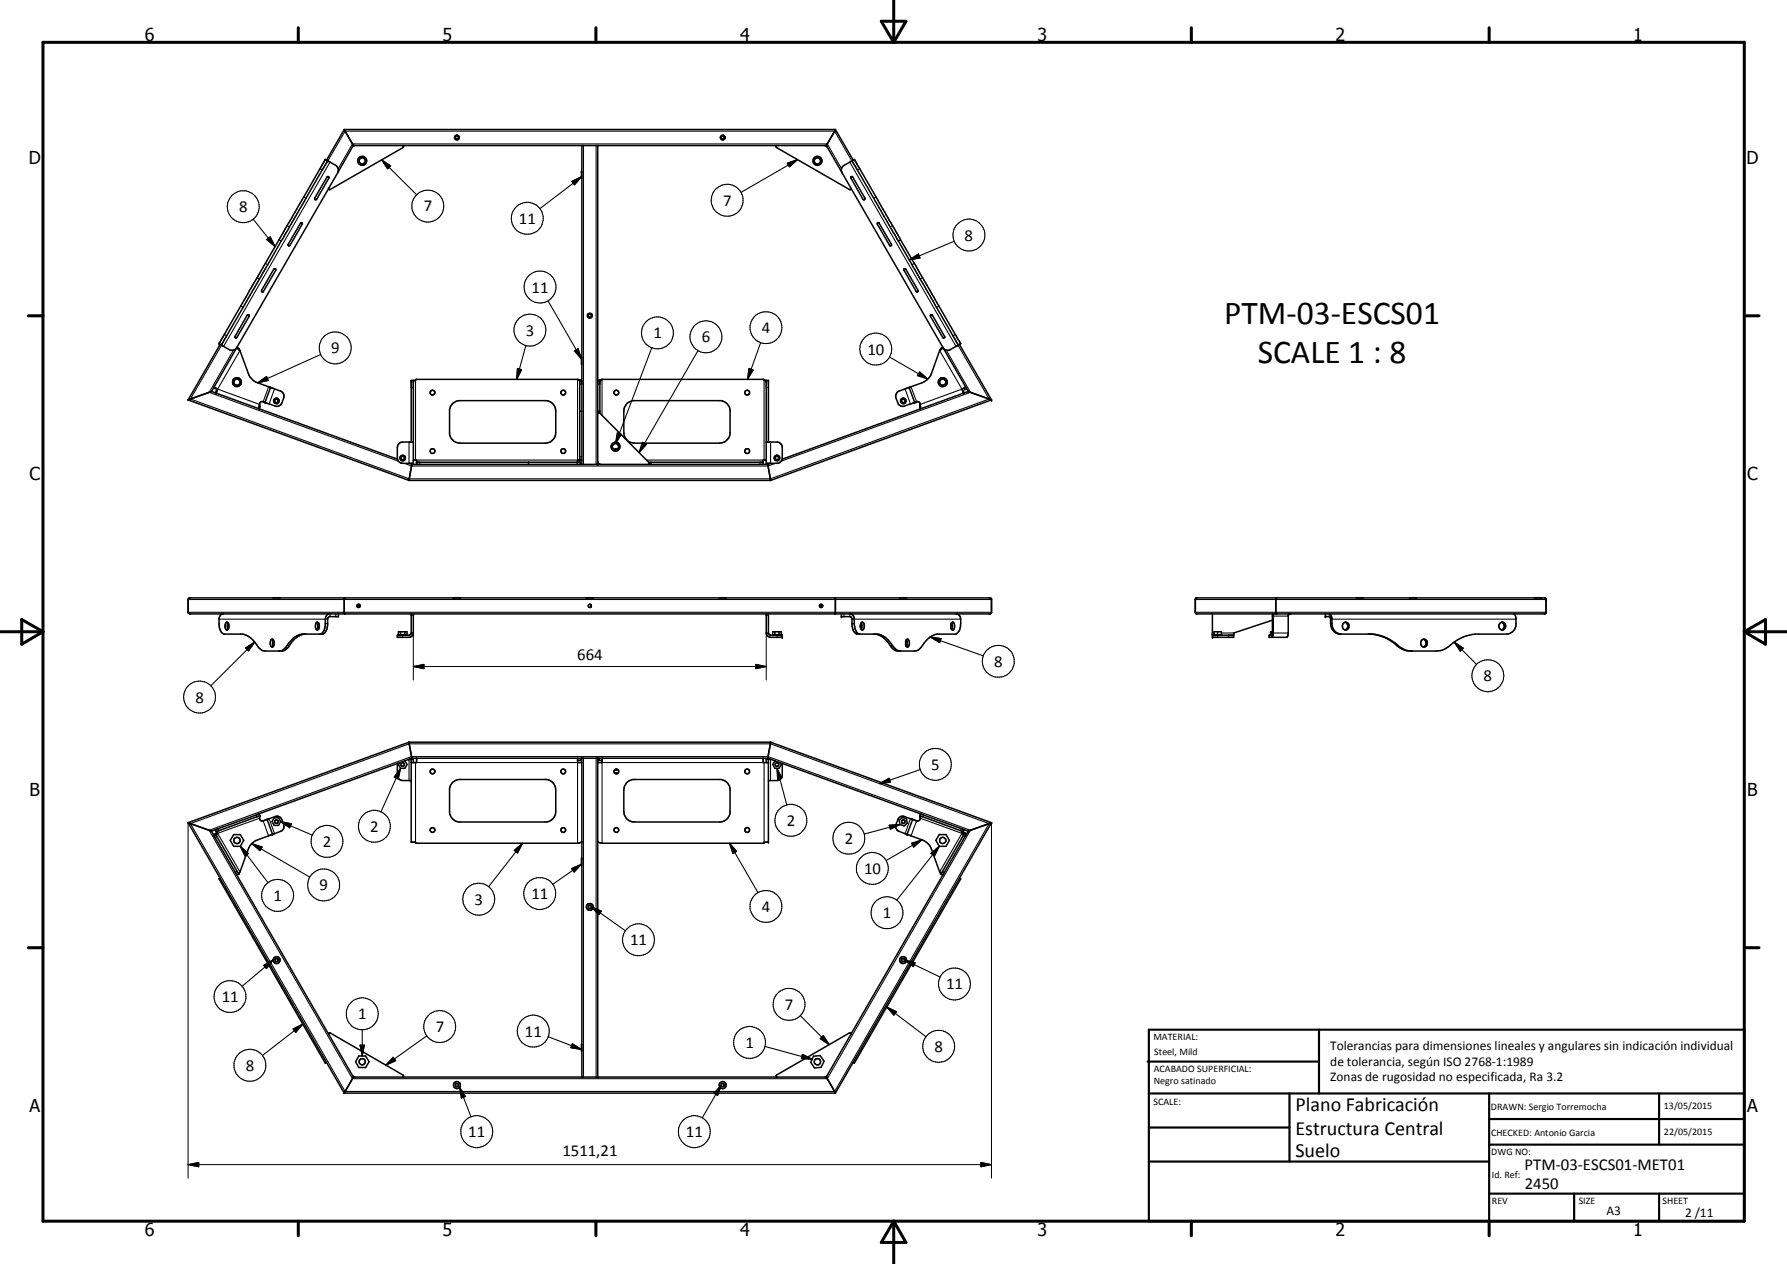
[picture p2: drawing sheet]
<svg xmlns="http://www.w3.org/2000/svg" width="420mm" height="297mm" viewBox="0 0 420 297" stroke-linecap="round" stroke-linejoin="round" font-family="sans-serif">
<g fill="none" stroke="#000" stroke-width=".35">
<path d="M77 37.8l-.5-.3-9.5 16.3-15.4 26.8-.1 .2 .6 .3M77 37.8l-24.9 43.3M77 37.8l.6 .3a2.77 2.77 0 0 1 1.9 1.5l-.1 1M80.9 30.4l2.2 3.8M80.9 30.4l-4.1 7.2M80.9 30.4h115.5M82.9 34.5l-3.5 6.1M83.1 34.2l-.2 .3M83.1 34.2h111.2M83.3 34.2l-.4 .3M94.8 34.2l.1 .2-.1 .3-17.2 9.8h-.3v-.3M136.8 34.2v74.9"/>
<path d="M140.5 34.2v74.9M182.6 34.2l-.2 .2 .2 .3 17.1 9.8 .4-.1v-.2M194.1 34.2l.4 .3M194.3 34.2l.2 .3M194.5 34.5l3.5 6.1M196.4 30.4l-2.1 3.8M196.4 30.4l4.2 7.2M200.3 37.8l.6-.3 24.9 43.2-.5 .4M200.3 37.8l25 43.3M200.3 37.8l-1.9 1.1a1.26 1.26 0 0 0-.4 1.7M70.7 52.3l.3 .1 .1 .3-2.9 5-.3 .1-.1-.4zM76.9 41.6l.4-.1 .1 .2-2.9 5.1-.4 .1-.1-.3z"/>
<path d="M79.4 40.6l-23.7 41.1M136.8 40.3v1.6M198 40.6l29.7 51.4M200.1 41.5l.4 .1 2.9 5-.2 .3-.3-.1-2.8-5zM206.3 52.4l.4-.1 2.9 5.1-.1 .4-.3-.1-2.9-5zM58.1 74.1l.4-.1 .1 .3-2.9 5-.4 .1v-.4zM64.4 63.2h.4v.3l-2.9 5.1-.4-.1v-.3zM212.6 63.2h.4l2.8 5v.3l-.3 .1-3-5.1zM218.8 74.1l.1-.1 .3 .1 3 5.1-.2 .2-.4-.1-2.8-5zM44.2 94l52 18.9M49.7 92l43.8 15.9M49.7 92l-5.5 2"/>
<path d="M50.2 91.1l.4 .3 .1-.2M50.3 90.9v.1a.79 .79 0 0 1 .8 .5 .79 .79 0 0 1-.3 .9M51 91.9h-.2l-.2 .4M51.8 80.9l-7.6 13.1M52.1 81.1l1.8 1.1a1.26 1.26 0 0 0 1.8-.5M55.7 81.7l-6 10.3M55.7 81.6l.4 .3 .3 .5zM56.4 82.4l2.3 6.2 1.4 1.2 3.5 1.3M62.3 94.6l-.2-.1a.72 .72 0 0 0-1.1 .4l.1 .7-.2 .5 .1-1.1M63.6 91.1h.1M63.6 91.1l2.6 .9a1.38 1.38 0 0 1 .5 1.5 2.28 2.28 0 0 1-1.1 1.9l-.7 .1-2.6-.9M63.6 91.1l-1.3 3.5"/>
<path d="M97.2 89.4v19.5l-3-.1-.6-.5-.2-.7v-2.4l.2-.8 .6-.4 .5-.1h2.5M106.5 94.7l1.4-.6h20.7a2.49 2.49 0 0 1 2.1 2.5v5a2.51 2.51 0 0 1-2.5 2.5h-20a2.57 2.57 0 0 1-2.5-2.1v-5.7l.2-.7zM135.8 89.2h-38l-.1 .2h-1v14.5M135.8 89.2l.5 .3v18.6M135.8 89.2l1 .3M136.3 89.5h.5M136.3 96.6h.5M136.8 84v1.6M140.5 97.2l.2-.2 .3 .1 11.7 11.7-.3 .3M140.5 96.6h.5M141.6 89.2h37.9l.2 .2h1v14.5M141.6 89.2l-1.1 .3h.5"/>
<path d="M141.6 89.2l-.6 .3v7.7M147.5 94.7l1.3-.6h20.7l1 .4a2.48 2.48 0 0 1 1.2 1.8v5.7a2.57 2.57 0 0 1-2.5 2.1h-20a2.51 2.51 0 0 1-2.5-2.5v-5.3l.2-.7zM180.2 89.4v19.5h2.5l.7-.2 .5-.8v-3l-.2-.5-.5-.4-.5-.1h-2.5M213.7 91.1l1.3 3.5M220.9 82.4l-2 5.7-.6 .8-1.1 .9-5.8 2.1a1.39 1.39 0 0 0-.8 1.6l.5 1.2a1.21 1.21 0 0 0 1.6 .7l2-.7a1.1 1.1 0 0 1 1.7 .2l-.2 .7 .2 .5v-.9M221.3 81.9v.1M221.3 81.9l.3-.3-.7 .8M221.3 82l-.4 .4M225.3 81.1l-1.9 1.1a1.23 1.23 0 0 1-1.7-.5M225.6 80.9l7.5 13.1M226.3 91.9h.2l.2 .4M226.6 91.2l.3 .4 .4-.2"/>
<path d="M227 91l-.8 .4 .3 1M227 91h.1M227 90.9v.1M227.7 92l-43.8 15.9M227.7 92l5.4 2M233.1 94l-51.9 18.9M96.2 108.9l.6 .2M96.2 112.9h85M96.8 109.1l-.6 3.8M96.8 109.1h83.7M97.2 108.1h.7v1M97.9 108.6h38.5v.5"/>
<path d="M124.3 108.6v.5M136.8 108.1h-1v.5M140.5 108.5l.1 .3 .6 .3M140.9 109.1h.1M145.2 105.5h-.5l-.2 .2M152.6 108.6h26.8M153.1 108.6v.5M180.2 108.1h-.8v1M180.5 109.1l.7 3.8M181.2 108.9l-.7 .2M44.4 140.6l.2-.1h188.1l.4 .3v3.2l-.5 .3h-187.8l-.6-.4zM52.4 144.3l-.7 .5a3.6 3.6 0 0 0-.1 2.7 1.66 1.66 0 0 0 1.1 1.5h4.3a6.3 6.3 0 0 1 3.9 3.3 1.76 1.76 0 0 0 1.5 .7h3.7a2.75 2.75 0 0 0 2.3-1.8 4.9 4.9 0 0 1 3.1-2.2"/>
<path d="M53.6 146.4l-.1 .5 .1 1M53.6 146.3l.2 .8-.2 .8M53.6 146.3l-.2-.1a1.1 1.1 0 0 0 0 1.9l.2-.2M63.8 150.3l.2-.1a1.2 1.2 0 0 1 0 1.9 1.23 1.23 0 0 1-.2-1.8zM64.2 140.5h.1M64.3 150.4l-.2 .5 .2 1M65.9 140.5h.1M74.9 146.4l-.2 .5 .2 1M74.9 146.3l-.3-.1a1.15 1.15 0 0 0 0 1.9l.3-.2M74.9 146.3l.2 .6-.2 1M77.4 144.3l-.6 .3-.3 .9a4.4 4.4 0 0 1-.4 2.9l-.8 .6M79.6 144.3v.6h-2.3l-.3 .4v1.6a2.05 2.05 0 0 1-1.2 2.1h-4.8a5.5 5.5 0 0 0-3.7 3 1.95 1.95 0 0 1-1.7 1"/>
<path d="M81.1 140.5l-.2 .3v3.2l.2 .3M84 142.2h.7M84.4 142.2v.5M94 149.1v.2M94.1 149.3v-.2h-.4v-.6h2v.8M94.2 148.5v.8M94.4 149.3v-.2h1.2v.2M95.2 148.5v.6M95.3 149.1v.2M96.7 144.3l-.1 4.8-.4 .2h-2.8v.5l3.2-.2a.87 .87 0 0 0 .6-.8M96.7 148.8h.5M97.2 144.3v4.5"/>
<path d="M106.6 140.5h.1M108.2 140.5h.1M137.9 140.5h.1M138.9 142.1v.6M138.9 142.6h.1M139 142.1l-.3-.1-.4 .2 .2 .5h.5M139 142.1v.6M139.5 140.5h.1M169.1 140.5h.1M170.8 140.5h.1M180.2 148.8l.2 .6 .6 .3 2.9 .1v-.5h-2.7l-.3-.2-.2-.3M180.2 148.8h.5"/>
<path d="M180.2 144.3v4.5M180.7 144.3v4.5M182 149.3v-.2h-.3v-.6h2v.8M182.2 148.5v.8M182.4 149.3v-.2h1.1v.2M183.2 148.5v.6M183.3 149.1v.2M192.7 142.2l.2 .5h.4l.1-.5M192.7 142.2l.4-.2 .3 .2M192.7 142.2h.7M193.1 142.2v.5M196.3 140.5l.1 .1v3.5l-.1 .1"/>
<path d="M196.3 144.2l-.1 .1M197.8 144.3v.6h2.3l.2 .4v1.2a2.16 2.16 0 0 0 1.3 2.5h4.8a5.8 5.8 0 0 1 3.7 3l.8 .8 .8 .2M200 144.3l.4 .1 .4 .6 .1 1.9a2.2 2.2 0 0 0 1.2 2.1M202.5 146.4l.1 .5-.1 1M202.6 146.2a1.11 1.11 0 0 1 .4 1.7l-.1 .1a.86 .86 0 0 1-.5-1.4zM211.5 140.5h.1M213.1 150.4l.2-.2a1.03 1.03 0 0 1 .2 1.8h-.3l-.3-.5zM213.1 150.4l.2 .7-.2 .8M213.1 140.5h.1M223.7 146.4l.2-.2a1.07 1.07 0 0 1 .1 1.9l-.4-.4zM223.7 146.4l.2 .7-.2 .8M225 144.3l.5 .3a3.7 3.7 0 0 1 .2 3.3l-.2 .5-.7 .6h-4.5a5.8 5.8 0 0 0-3.6 3l-1.2 .9-4.3 .1a2.75 2.75 0 0 1-2.3-1.8 5 5 0 0 0-3-2.2"/>
<path d="M281.3 140.5h82l.2 .3v3.2l-.4 .3h-81.7l-.4-.4v-3zM285.1 149.3h5M285.1 144.3v5.5h5v-1l9.1-3M285.4 149.3v-.8h1.8v.8M285.7 149.3v-.2h1.3v.2M286.3 148.5v.6M298.9 148.5v.8M299.1 149.1v.1M299.2 148.5h-.5v.8M299.2 144.3l-.1 4.9M299.5 144.3l-.1 .1v4.6l-.4 .8M300.1 140.5l-.1 .3v3.2l.2 .3"/>
<path d="M303 144.3l-.1 4.5-.2 .8-.2 .2h-4.1v-.5l.7-.1M303.5 144.3l-.6 .2M311.6 144.3v.6h1l.2 .3a3.5 3.5 0 0 0 .8 3.2l.5 .4 .9 .2h7.7a11.5 11.5 0 0 1 6.9 3.3l1.4 .6M312.7 144.3l.3 .3 .1 .7a4.2 4.2 0 0 0 .6 2.8l.7 .7 .9 .2M316.3 146.2a.91 .91 0 0 1 .9 .9 .91 .91 0 0 1-.9 .9M316.3 146.2a.97 .97 0 0 1 .6 .9 .97 .97 0 0 1-.6 .9M316.3 146.2a.97 .97 0 0 0-.7 .9 .97 .97 0 0 0 .7 .9M318.9 140.5h.1M320.6 140.5h.1M322.4 149a10.4 10.4 0 0 1 6.4 3l.5 .3a4.2 4.2 0 0 0 2.7 .7M331.4 140.5h.1M333.1 140.5h.1"/>
<path d="M334.7 150.2a.94 .94 0 0 1 .6 .9 .94 .94 0 0 1-.6 .9M334.7 150.2a.89 .89 0 0 1 .9 .9 .89 .89 0 0 1-.9 .9M334.7 150.2a.94 .94 0 0 0-.7 .9 .94 .94 0 0 0 .7 .9M352.7 146.4a.85 .85 0 0 1 1.3 .7 .85 .85 0 0 1-1.1 .9 .96 .96 0 0 1-.2-1.6zM353 146.2a.97 .97 0 0 1 .7 .9 .97 .97 0 0 1-.7 .9M355.9 144.3l.3 .1 .2 .6a3.3 3.3 0 0 1-.9 3.6l-1.2 .4h-7.4a10.8 10.8 0 0 0-6.4 3l-.4 .3a4 4 0 0 1-2.5 .7h-5.9M360.8 140.5h.1M362.4 140.5h.1M93.5 179.4l-.1 2.8a1.3 1.3 0 0 0 1.3 1.2h2M95.1 178.8l.6 .9-.5 .9h-1l-.5-.9 .2-.5M96.2 178.4h1v.8M96.2 174.4l.6 3.7"/>
<path d="M96.2 174.4l-52 18.9M96.2 174.4h85M96.7 178.4v19.5h1l.1 .3h38l1-.3M96.8 178.1v.1M96.8 178.2l-47.1 17.1M96.8 178.2h83.7M97.9 178.2v1h-1.2M135.8 178.2v1h1M136.4 178.2v.5h-.6M136.8 178.2v74.9M140.5 178.2v74.9M140.9 178.2l-.4 .6"/>
<path d="M140.9 178.2v.5h.7M141.6 178.2v1h-1.1M179.4 178.2v1h1.3M180.5 178.2l47.2 17.1M180.7 178.4v19.5h-1l-.2 .3h-37.9l-1.1-.4M181.2 174.4l-.7 3.8M181.2 174.4l51.9 18.9M181.2 178.4h-1v.8M182.2 178.8h.1M182.2 178.8l-.5 .9 .5 .9h1l.5-.9-.3-.5M183.9 179.4v3l-.2 .5-.3 .3-.7 .2h-2M44.2 193.3l5.5 2"/>
<path d="M44.2 193.3l36.7 63.6M49.7 195.3l33.4 57.8M50.2 196.2l.5-.2 5.4 9.4M50.6 195l.2 .5 .2-.1M51 195.4l.2 .4-.5 .3M51 195.4h.1M54.9 196.1h1.6l.8 1.4-.8 1.4h-1.6l-.8-1.4zM60.9 191.2l.2 .5M61.1 191.7l-.1 .7a1.05 1.05 0 0 0 1.7 .2h.1M61.1 191.7l-10.1 3.7M62.8 192.6l.5-.2a2.64 2.64 0 0 1 2.3-.5l.2 .1a3.2 3.2 0 0 1 .9 2.5l-.5 .8-6.1 2.2-.7 .5-.9 1.2-2.3 6M62.8 192.6l1.2 3.5"/>
<path d="M64.5 192.2h1l.5 .9-.5 .9h-1l-.5-.9zM106.5 183.8l1.4-.6h20.7a2.49 2.49 0 0 1 2.1 2.5v5a2.49 2.49 0 0 1-2.1 2.5h-20.7a2.52 2.52 0 0 1-2.2-2.2v-5.7l.4-1zM144.5 181a.56 .56 0 0 1 .8-.1 .56 .56 0 0 1 0 .8 .56 .56 0 0 1-.8-.1M144.5 181l-.2 .3 .2 .3M144.5 181.7l.7 .1M144.5 181h.9M147.3 184l.5-.4 1-.4h20.7a2.54 2.54 0 0 1 2.2 2.1v5.7a2.53 2.53 0 0 1-2.2 2.2h-20.7a2.47 2.47 0 0 1-2.1-2.5v-5l.1-.7zM211.4 192.8l.8-.7 .9 .3 .2 1-.7 .7-1-.3zM213.3 196.1l.9 .3a7.6 7.6 0 0 1 4.1 2l.6 .8 2 5.7 .4 .5M214.6 192.6l-.5-.2a2.63 2.63 0 0 0-2.4-.5l-.5 .5-.6 1.4v.7a.98 .98 0 0 0 .8 .9l1.9 .7M214.6 192.6l-1.3 3.5M216.2 191.7l.1 .9a1.28 1.28 0 0 1-1.7 0"/>
<path d="M216.2 191.7h.1M216.3 191.7l10.2 3.8 .2-.5M216.4 191.2l-.2 .5M220.8 196.1h1.7l.7 1.4-.7 1.4h-1.7l-.8-1.4zM226.3 195.4l-.1 .4 .4 .3M227.3 196l-.4-.3-.1 .1-5.5 9.6M227.7 195.3l-33.4 57.8M233.1 193.3l-5.4 2M233.1 193.3l-36.7 63.6M51.8 206.4l-.3 .1 25 43.4 .3-.2M56.1 205.4l-.4 .3M56.2 205.3l-.1 .1"/>
<path d="M56.2 205.2v.1M136.8 201.7v1.6M221.3 205.4h.1M221.3 205.4l.3 .3M225.6 206.4l.3 .1-25 43.4-.3-.2M225.8 206.5h.1M77.3 243.1v-.2l.3-.2 17.2 9.9 .1 .2-.1 .3M80.9 256.9h115.5M82.9 252.8l.4 .3M83.1 253.1l-2.2 3.8M83.1 253.1h111.2M84.4 248.2h1.6l.8 1.3-.8 1.4h-1.6l-.8-1.4z"/>
<path d="M107.3 254.6h.3l.2 .4-.4 .4-.4-.4zM136.8 245.4v1.7M169.7 254.7h.5v.6l-.2 .1-.3-.1zM191.3 248.2l1.6-.1 .8 1.3-.6 1.4-1.6 .2-.9-1.4zM194.3 253.1l2.1 3.8M194.5 252.8l-.4 .3M200.1 243.1v-.2l-.4-.2-17.1 9.9-.2 .3 .2 .2"/>
<circle cx="85.2" cy="37.8" r="1.05"/>
<circle cx="85.2" cy="37.8" r=".73"/>
<circle cx="107.4" cy="32.3" r=".37"/>
<circle cx="107.4" cy="32.3" r=".57"/>
<circle cx="169.9" cy="32.3" r=".38"/>
<circle cx="170" cy="32.3" r=".56"/>
<circle cx="192.2" cy="37.8" r=".75"/>
<circle cx="192.2" cy="37.8" r="1.06"/>
<circle cx="138.7" cy="74.2" r=".58"/>
<circle cx="138.7" cy="74.2" r=".39"/>
<circle cx="55.7" cy="89.8" r=".74"/>
<circle cx="55.7" cy="89.8" r="1.06"/>
<circle cx="65" cy="94.2" r=".42"/>
<circle cx="65" cy="94.2" r=".66"/>
<circle cx="101.7" cy="92.3" r=".56"/>
<circle cx="132.4" cy="92.3" r=".56"/>
<circle cx="144.9" cy="92.3" r=".56"/>
<circle cx="175.7" cy="92.3" r=".57"/>
<circle cx="212.4" cy="94.2" r=".42"/>
<circle cx="212.4" cy="94.2" r=".66"/>
<circle cx="221.7" cy="89.8" r="1.06"/>
<circle cx="221.7" cy="89.8" r=".75"/>
<circle cx="94.7" cy="107.7" r=".66"/>
<circle cx="94.7" cy="107.6" r=".44"/>
<circle cx="101.7" cy="106" r=".57"/>
<circle cx="132.4" cy="106" r=".57"/>
<circle cx="144.7" cy="105" r=".74"/>
<circle cx="144.7" cy="105" r="1.06"/>
<circle cx="175.7" cy="106" r=".58"/>
<circle cx="182.7" cy="107.6" r=".66"/>
<circle cx="182.7" cy="107.6" r=".44"/>
<circle cx="84.3" cy="142.4" r=".39"/>
<circle cx="94.7" cy="179.7" r=".43"/>
<circle cx="182.7" cy="179.7" r=".42"/>
<circle cx="55.7" cy="197.5" r=".73"/>
<circle cx="65" cy="193.1" r=".41"/>
<circle cx="101.7" cy="181.3" r=".56"/>
<circle cx="101.7" cy="195.1" r=".56"/>
<circle cx="132.4" cy="195" r=".56"/>
<circle cx="132.4" cy="181.3" r=".56"/>
<circle cx="144.9" cy="195.1" r=".56"/>
<circle cx="175.7" cy="181.3" r=".57"/>
<circle cx="175.7" cy="195" r=".57"/>
<circle cx="212.4" cy="193.1" r=".42"/>
<circle cx="221.6" cy="197.5" r=".73"/>
<circle cx="138.7" cy="213.1" r=".82"/>
<circle cx="138.7" cy="213.1" r=".39"/>
<circle cx="65" cy="225.6" r=".82"/>
<circle cx="65" cy="225.6" r=".38"/>
<circle cx="212.3" cy="225.6" r=".39"/>
<circle cx="212.3" cy="225.6" r=".81"/>
<circle cx="85.2" cy="249.5" r=".74"/>
<circle cx="107.4" cy="255" r=".82"/>
<circle cx="169.9" cy="255" r=".81"/>
<circle cx="192.2" cy="249.5" r=".74"/>
</g>
<g fill="none" stroke="#000" stroke-width=".25">
<path d="M75.3 39.6l.5 .3M77.1 37.8l4-7h115.1l4.1 7M77.6 38.1l-25 43.3M79.5 39.6l3.4-5.8h111.6l3.4 5.8M89.7 37.6l2.2 1.4-.8 .7zM89.7 37.6l8.2 8.2M137.2 34.2v74.9M140.2 34.2v74.9M185.1 38.4l2.4-.9-1.9 1.7zM187.5 37.5l-13.3 7.7M199.8 38.1l25 43.3M202.1 39.6l-.5 .3"/>
<path d="M59.5 51.5l5.2 6.5M62.7 56.3l.8-.6 1.2 2.3zM65.6 56.3l.5 .3M67.5 53l.6 .3M71.4 46.3l.5 .3M134.4 42.6l2.3-1.1-1.6 1.9zM136.7 41.5l-9.8 7.5M206 46.3l-.6 .3M209.8 53l-.5 .3M211.7 56.3l-.5 .3M224.4 56.7l-10.6 4.4M52.7 78.6l.6 .3"/>
<path d="M56.6 71.9l.5 .4M60.5 65.2l.5 .4M62.4 61.9l.5 .3M128.9 70.7l7.8 13.7M213.8 61.1l2.1-1.4 .4 .9zM215 61.9l-.6 .3M216.9 65.2l-.5 .4M220.8 71.9l-.6 .4M224.6 78.6l-.5 .3M52.1 81.1l-7.3 12.7 51.4 18.7h84.9l51.5-18.7-7.4-12.7M54.9 82.3l-5.7 9.9 44.5 16.2M56.4 82.4l-5.2 9 9.8 3.6"/>
<path d="M60.6 90l2.1-1.5 .4 .9zM63.1 90.9l-1.2 3.5M64.5 91.4l-1.2 3.5M75.4 83.3l-14.8 6.7M96.7 91.1h.5M97.7 89.4v18.7M121.7 86.6l.9 .3-1.1 2.3zM123.6 81.2l-2.1 8M135.1 82.5l.8-.5 .8 2.4zM135.8 89.2v18.9h-37.9M136.3 90.3h.5M140.5 90.3h.5"/>
<path d="M141.6 89.2v8.5M153.2 81.7l-8.5 22.5M164.1 82.4l-13.8 23.9M176.1 86.6l1 .4-1.3 2.2zM178.8 80.5l-3 8.7M179.7 89.4v18.7M180.2 91.1h.5M209.2 83.9l8.9 5.2M212.8 91.4l1.3 3.5M214.2 90.9l1.3 3.5M216.2 87.4l1.9 1.7-2.4-.8zM220.9 82.4l5.3 9-9.8 3.6"/>
<path d="M222.5 82.3l5.7 9.9-44.5 16.2M95.1 108.9l1.7 .6h83.8l1.7-.6M96.2 103.9v5M98.7 108.6v.5M135.7 108.6v.5M136.3 107.4h.5M145.1 101.7l1 .4-1.4 2.1zM151.1 103.9l.9 .5-1.7 1.9zM152 108.1h27.4M178.7 108.6v.5M181.2 103.9v5M44.2 140.9h188.9"/>
<path d="M44.2 143.9h188.9M51.5 145.5h25.5M57.7 152.3l2.2-1.4-1.4 2.1zM59.9 150.9l-10.3 10.3M67.5 151.7h.6M76.5 146.5h.5M77.6 144.3v.6M78.9 144.3v.6M94.7 149.3v.5M96.7 144.6h.5M180.2 144.6h.5M182.7 149.3v.5"/>
<path d="M198.4 144.3v.6M199.8 144.3v.6M200.3 146.5h.6M200.3 145.5h25.6M209.3 151.7h.5M218.7 149.7l2.6 .4-.4 .9zM218.7 149.7l12.5 4.4M281 140.9h82.5M281 143.9h82.5M285.1 148.8h.3M286.3 149.3v.5M287.2 148.8h2.9"/>
<path d="M288.8 149.3v.5M298.5 149.3v.5M299 149.3v.5M299.2 148.8h3.7M299.2 144.8h3.7M311.7 144.3v.6M312.5 144.3v.6M312.8 146.5h.4M312.8 145.5h43.6M328.4 151.7h.3M341.9 150.9l2.1 1.4-.7 .7zM341.9 150.9l5.3 5.2"/>
<path d="M96.2 178.4v5M97.7 179.2v18.7M97.9 179.2h37.9v19M137.2 178.2v74.9M140.2 178.2v74.9M179.4 179.2h-37.8v19M179.7 179.2v18.7M181.2 178.4v5M44.8 193.5l51.4-18.7h84.9l51.5 18.7-36.4 63h-115.1zM49.2 195.1l47.6-17.3h83.8l47.6 17.3-33.7 58.4h-111.6zM51 196.6l-.4 .2M51.3 194.7l.2 .5"/>
<path d="M56.5 198.9l1.9 1.7-.8 .6zM56.5 198.9l6.5 8.5M59.2 198.2l2.4 .9-.5 .8zM59.2 198.2l13.6 7.9M60.3 191.5l.1 .4M61 192.3l-9.8 3.5 5.2 9.1M61.9 192.9l1.2 3.5M63.3 192.4l1.2 3.5M66 193.1l2.5 .5-.4 .9zM66 193.1l7.4 3.2M94.2 180.6l-.6 2.4-.9-.4zM94.2 180.6l-4.6 10.2"/>
<path d="M120.9 199.8l1.9-1.6-1.1 2.2zM122.8 198.2l-7.9 10.2M171.5 198.2l1.7 1.9-.9 .5zM171.5 198.2l6.7 11.6M182.7 180.6l1.1 2.2-1 .3zM182.7 180.6l2.3 8.5M206.8 184.1l2.3-1.2 .3 .9zM209.1 193.9l2.5-.1-2.3 1.1zM211.6 193.8l-8.4 2.2M214.1 192.4l-1.3 3.5M214.4 198.2l2.4-.8-2 1.7zM215.5 192.9l-1.3 3.5"/>
<path d="M216.4 192.3l9.8 3.5-5.3 9.1M216.4 180.8l-9.6 3.3M216.8 197.4l-8.4 4.8M217.1 191.5l-.2 .4M220.8 198.9l-9.9 12.6M226 194.7l-.2 .5M226.5 196.4l.4 .2M55.7 204.8l-.4 .2M134.4 204.1l2.3-1-1.7 1.8zM136.7 203.1l-6.7 4.7M139.1 213.1l2.3 1-.6 .9zM139.1 213.1l8 5.6"/>
<path d="M218.9 200.5l1.9-1.6-1.1 2.3zM221.6 204.8l.4 .2M62 226.9l2.2-1.3-1.6 2zM64.2 225.6l-7.3 6.2M188.2 238.7l6.8 6.8M208.5 236.6l2.3 1.1-.6 .8zM208.5 236.6l9.2 7M212.7 225.6l2.5 .6-.5 1zM212.7 225.6l8.4 4M68.9 241.8l2.3-1.1-1.7 1.9zM71.2 240.7l-9.5 7.3M84.7 245.6h1l-.5 2.6z"/>
<path d="M85.2 242v6.2M92.4 248.5l.6 .8-2.3 1zM100.4 243.4l-9.7 6.9M108.1 255.5l1.3 2.2-.9 .3zM108.1 255.5l2.6 6.9M128.9 243.6l7.8 3M134.6 245.3l2.1 1.3-2.5-.4zM169.6 255l-.9 2.4-.8-.5zM169.6 255l-4.5 7.7M179.9 245.9l11.1 3M188.7 247.8l2.3 1.1-2.6-.1zM192.9 244.1l.7-.7 1.4 2.1z"/>
<path d="M193.6 243.4l1.4 2.1-2.1-1.4z"/>
<circle cx="57.2" cy="48.6" r="3.7"/>
<circle cx="100.6" cy="48.4" r="3.7"/>
<circle cx="124" cy="51.3" r="3.8"/>
<circle cx="171" cy="47.1" r="3.7"/>
<circle cx="227.8" cy="55.3" r="3.7"/>
<circle cx="124.6" cy="77.6" r="3.8"/>
<circle cx="127" cy="67.5" r="3.8"/>
<circle cx="154.6" cy="78.2" r="3.7"/>
<circle cx="166" cy="79.2" r="3.8"/>
<circle cx="180.1" cy="77" r="3.8"/>
<circle cx="78.8" cy="81.7" r="3.7"/>
<circle cx="205.9" cy="82" r="3.8"/>
<circle cx="234.7" cy="155.4" r="3.7"/>
<circle cx="349.8" cy="158.8" r="3.7"/>
<circle cx="46.9" cy="163.8" r="3.7"/>
<circle cx="219.9" cy="179.6" r="3.7"/>
<circle cx="76.9" cy="197.7" r="3.7"/>
<circle cx="88" cy="194.2" r="3.7"/>
<circle cx="186" cy="192.8" r="3.8"/>
<circle cx="199.6" cy="197" r="3.8"/>
<circle cx="65.3" cy="210.4" r="3.8"/>
<circle cx="76.1" cy="208" r="3.8"/>
<circle cx="112.6" cy="211.3" r="3.7"/>
<circle cx="126.9" cy="210" r="3.8"/>
<circle cx="180.1" cy="213" r="3.8"/>
<circle cx="205.1" cy="204.1" r="3.8"/>
<circle cx="208.5" cy="214.5" r="3.8"/>
<circle cx="54.1" cy="234.2" r="3.8"/>
<circle cx="85.2" cy="238.2" r="3.7"/>
<circle cx="150.1" cy="220.9" r="3.7"/>
<circle cx="185.5" cy="236" r="3.8"/>
<circle cx="224.4" cy="231.2" r="3.7"/>
<circle cx="58.7" cy="250.3" r="3.8"/>
<circle cx="103.4" cy="241.3" r="3.7"/>
<circle cx="125.4" cy="242.3" r="3.7"/>
<circle cx="176.2" cy="245" r="3.8"/>
<circle cx="220.7" cy="245.9" r="3.8"/>
<circle cx="112.1" cy="265.9" r="3.7"/>
<circle cx="163.2" cy="265.9" r="3.7"/>
</g>
<g fill="#000">
<circle cx="140.5" cy="34.2" r=".18"/>
<circle cx="136.7" cy="40.3" r=".18"/>
<circle cx="50.8" cy="92.4" r=".18"/>
<circle cx="51.5" cy="80.8" r=".18"/>
<circle cx="62.3" cy="94.6" r=".18"/>
<circle cx="63.6" cy="91.1" r=".18"/>
<circle cx="96.7" cy="89.4" r=".18"/>
<circle cx="97.2" cy="89.4" r=".18"/>
<circle cx="136.3" cy="89.5" r=".18"/>
<circle cx="141" cy="89.5" r=".18"/>
<circle cx="180.2" cy="89.4" r=".18"/>
<circle cx="180.7" cy="89.4" r=".18"/>
<circle cx="213.8" cy="91.1" r=".18"/>
<circle cx="215" cy="94.6" r=".18"/>
<circle cx="215.5" cy="94.4" r=".18"/>
<circle cx="225.3" cy="81.1" r=".18"/>
<circle cx="226.5" cy="92.4" r=".18"/>
<circle cx="227.7" cy="92" r=".18"/>
<circle cx="233.1" cy="94" r=".18"/>
<circle cx="96.8" cy="109.1" r=".18"/>
<circle cx="97.2" cy="108.1" r=".18"/>
<circle cx="97.9" cy="108.6" r=".18"/>
<circle cx="135.8" cy="108.6" r=".18"/>
<circle cx="136.3" cy="108.1" r=".18"/>
<circle cx="136.4" cy="108.6" r=".18"/>
<circle cx="140.5" cy="109.1" r=".18"/>
<circle cx="179.4" cy="108.6" r=".18"/>
<circle cx="180.2" cy="108.1" r=".18"/>
<circle cx="180.5" cy="109.1" r=".18"/>
<circle cx="106.6" cy="140.5" r=".18"/>
<circle cx="108.2" cy="140.5" r=".18"/>
<circle cx="137.9" cy="140.5" r=".18"/>
<circle cx="139.5" cy="140.5" r=".18"/>
<circle cx="183.9" cy="149.3" r=".18"/>
<circle cx="183.9" cy="149.8" r=".18"/>
<circle cx="197.8" cy="144.9" r=".18"/>
<circle cx="285.1" cy="149.3" r=".18"/>
<circle cx="285.1" cy="149.8" r=".18"/>
<circle cx="311.6" cy="144.9" r=".18"/>
<circle cx="362.4" cy="140.5" r=".18"/>
<circle cx="96.2" cy="178.4" r=".18"/>
<circle cx="96.7" cy="178.4" r=".18"/>
<circle cx="97.9" cy="178.2" r=".18"/>
<circle cx="135.8" cy="178.2" r=".18"/>
<circle cx="140.5" cy="178.2" r=".18"/>
<circle cx="141.6" cy="178.2" r=".18"/>
<circle cx="179.4" cy="178.2" r=".18"/>
<circle cx="180.7" cy="179.2" r=".18"/>
<circle cx="50.7" cy="196.1" r=".18"/>
<circle cx="50.8" cy="195.5" r=".18"/>
<circle cx="61.1" cy="191.7" r=".18"/>
<circle cx="64.1" cy="196.1" r=".18"/>
<circle cx="96.7" cy="183.4" r=".18"/>
<circle cx="180.7" cy="197.9" r=".18"/>
<circle cx="213.3" cy="196.1" r=".18"/>
<circle cx="214.6" cy="192.6" r=".18"/>
<circle cx="215.5" cy="192.9" r=".18"/>
<circle cx="226.5" cy="195.5" r=".18"/>
<circle cx="226.6" cy="196.1" r=".18"/>
<circle cx="227.7" cy="195.3" r=".18"/>
<circle cx="233.1" cy="193.3" r=".18"/>
<circle cx="140.5" cy="253.1" r=".18"/>
</g>
<g fill="none" stroke="#000" stroke-width=".71">
<path d="M10.1 9.9h400v277.1h-400zM70.1 6.5v3.4M140.1 6.5v3.4M207.2 5h5.8l-2.9 4.9zM210.1 0v9.9M280.1 6.5v3.4M350.1 6.5v3.4M6.7 74.2h3.4M410.1 74.2h3.5M.1 148.5h10M5.1 145.6l5 2.9-5 2.9zM410.1 148.5h10"/>
<path d="M410.1 148.5l5-2.9v5.8zM6.7 222.7h3.4M410.1 222.7h3.5M70.1 287v3.4M140.1 287v3.4M210.1 287v10M210.1 287l2.9 5h-5.8zM280.1 287v3.4M350.1 287v3.4"/>
</g>
<g fill="none" stroke="#000" stroke-width=".51">
<path d="M269.8 249.5h40.3M270.1 242h140v45h-140zM270.1 257h140M303.2 257v16M310.1 242v15M350.1 257v30M390.1 257v12M270.1 265h33.1M270.1 273h80M350.1 269h60M350.1 263h60M350.1 280.5h60"/>
<path d="M370.1 280.5v6.5M390.1 280.5v6.5"/>
</g>
<g fill="#000">
<path d="M89.7 37.6l2.2 1.4-.8 .7zM185.1 38.4l2.4-.9-1.9 1.7zM62.7 56.3l.8-.6 1.2 2.3zM134.4 42.6l2.3-1.1-1.6 1.9zM213.8 61.1l2.1-1.4 .4 .9zM60.6 90l2.1-1.5 .4 .9zM121.7 86.6l.9 .3-1.1 2.3zM135.1 82.5l.8-.5 .8 2.4zM176.1 86.6l1 .4-1.3 2.2zM216.2 87.4l1.9 1.7-2.4-.8zM145.1 101.7l1 .4-1.4 2.1zM151.1 103.9l.9 .5-1.7 1.9z"/>
<path d="M57.7 152.3l2.2-1.4-1.4 2.1zM97.2 156.6l2.5-.5v1zM177.7 156.1l2.5 .5-2.5 .5zM218.7 149.7l2.6 .4-.4 .9zM341.9 150.9l2.1 1.4-.7 .7zM59.2 198.2l2.4 .9-.5 .8zM66 193.1l2.5 .5-.4 .9zM94.2 180.6l-.6 2.4-.9-.4zM182.7 180.6l1.1 2.2-1 .3zM206.8 184.1l2.3-1.2 .3 .9zM209.1 193.9l2.5-.1-2.3 1.1zM214.4 198.2l2.4-.8-2 1.7z"/>
<path d="M56.5 198.9l1.9 1.7-.8 .6zM120.9 199.8l1.9-1.6-1.1 2.2zM134.4 204.1l2.3-1-1.7 1.8zM139.1 213.1l2.3 1-.6 .9zM171.5 198.2l1.7 1.9-.9 .5zM218.9 200.5l1.9-1.6-1.1 2.3zM62 226.9l2.2-1.3-1.6 2zM208.5 236.6l2.3 1.1-.6 .8zM212.7 225.6l2.5 .6-.5 1zM68.9 241.8l2.3-1.1-1.7 1.9zM84.7 245.6h1l-.5 2.6zM92.4 248.5l.6 .8-2.3 1z"/>
<path d="M108.1 255.5l1.3 2.2-.9 .3zM134.6 245.3l2.1 1.3-2.5-.4zM169.6 255l-.9 2.4-.8-.5zM188.7 247.8l2.3 1.1-2.6-.1zM193.6 243.4l1.4 2.1-2.1-1.4zM44.2 273.7l2.5-.5v1zM230.6 273.2l2.5 .5-2.5 .5z"/>
</g>
<path d="M97.2 156.6l2.5-.5v1zM97.2 156.6h83M97.2 148.8v11M177.7 156.1l2.5 .5-2.5 .5zM180.2 148.8v11M44.2 193.3v83.6M233.1 193.3v83.6M44.2 273.7l2.5-.5v1zM44.2 273.7h188.9M230.6 273.2l2.5 .5-2.5 .5z" fill="none" stroke="#000" stroke-width=".24"/>
<g font-size="7.9">
<text x="287.9" y="76.2">PTM-03-ESCS01</text>
<text x="295.7" y="85.2">SCALE 1 : 8</text>
</g>
<g font-size="4.7">
<text x="304.6" y="261.2">Plano Fabricación</text>
<text x="304.6" y="266.6">Estructura Central</text>
<text x="304.6" y="272">Suelo</text>
</g>
<g font-size="4.2">
<text x="34" y="9.6">6</text>
<text x="104" y="9.6">5</text>
<text x="174" y="9.6">4</text>
<text x="244" y="9.6">3</text>
<text x="314" y="9.6">2</text>
<text x="384" y="9.6">1</text>
<text x="6.8" y="38.7">D</text>
<text x="410.6" y="38.7">D</text>
<text x="7" y="112.9">C</text>
<text x="410.8" y="112.9">C</text>
<text x="7" y="187.1">B</text>
<text x="410.8" y="187.1">B</text>
<text x="7" y="261.4">A</text>
<text x="410.8" y="261.4">A</text>
<text x="34" y="290.4">6</text>
<text x="104" y="290.4">5</text>
<text x="174" y="290.4">4</text>
<text x="244" y="290.4">3</text>
<text x="314" y="290.4">2</text>
<text x="384" y="290.4">1</text>
</g>
<g font-size="3.9">
<text x="56.2" y="49.9">8</text>
<text x="99.6" y="49.7">7</text>
<text x="122" y="52.6">11</text>
<text x="170" y="48.3">7</text>
<text x="226.8" y="56.6">8</text>
<text x="125" y="68.7">11</text>
<text x="77.8" y="83.1">9</text>
<text x="123.6" y="78.9">3</text>
<text x="153.6" y="79.5">1</text>
<text x="165" y="80.4">6</text>
<text x="179.1" y="78.3">4</text>
<text x="204" y="83.3">10</text>
<text x="135.7" y="155.1">664</text>
<text x="233.8" y="156.7">8</text>
<text x="348.8" y="160.1">8</text>
<text x="46" y="165.1">8</text>
<text x="218.9" y="180.9">5</text>
<text x="87.1" y="195.5">2</text>
<text x="185" y="194.1">2</text>
<text x="75.9" y="199">2</text>
<text x="198.6" y="198.2">2</text>
<text x="75.1" y="209.3">9</text>
<text x="203.1" y="205.4">10</text>
<text x="64.3" y="211.7">1</text>
<text x="111.6" y="212.6">3</text>
<text x="125" y="211.2">11</text>
<text x="179.1" y="214.3">4</text>
<text x="207.6" y="215.8">1</text>
<text x="148.2" y="222.1">11</text>
<text x="222.5" y="232.5">11</text>
<text x="52.1" y="235.5">11</text>
<text x="84.2" y="239.5">1</text>
<text x="184.6" y="237.3">7</text>
<text x="102.4" y="242.5">7</text>
<text x="123.4" y="243.6">11</text>
<text x="57.8" y="251.6">8</text>
<text x="175.2" y="246.3">1</text>
<text x="219.7" y="247.2">8</text>
<text x="110.1" y="267.2">11</text>
<text x="161.3" y="267.2">11</text>
<text x="132.2" y="271.6">1511,21</text>
<text x="358.5" y="275">PTM-03-ESCS01-MET01</text>
<text x="358.5" y="279.4">2450</text>
</g>
<g font-size="3.1">
<text x="312.7" y="246.8">Tolerancias para dimensiones lineales y angulares sin indicación individual</text>
<text x="312.7" y="250.4">de tolerancia, según ISO 2768-1:1989</text>
<text x="312.7" y="254">Zonas de rugosidad no especificada, Ra 3.2</text>
<text x="377.7" y="285.6">A3</text>
<text x="396.2" y="285.9">2 /11</text>
</g>
<g font-size="2.4">
<text x="271.2" y="244.4">MATERIAL:</text>
<text x="271.3" y="252">ACABADO SUPERFICIAL:</text>
<text x="271.4" y="247.9">Steel, Mild</text>
<text x="271.3" y="254.6">Negro satinado</text>
<text x="271.2" y="259.7">SCALE:</text>
<text x="350.6" y="260.8">DRAWN: Sergio Torremocha</text>
<text x="391.2" y="260.6">13/05/2015</text>
<text x="350.6" y="267">CHECKED: Antonio Garcia</text>
<text x="391.2" y="266.7">22/05/2015</text>
<text x="350.6" y="271.4">DWG NO:</text>
<text x="350.8" y="276.9">Id. Ref:</text>
<text x="350.8" y="282.8">REV</text>
<text x="371.2" y="282.9">SIZE</text>
<text x="390.9" y="282.9">SHEET</text>
</g>
</svg>
